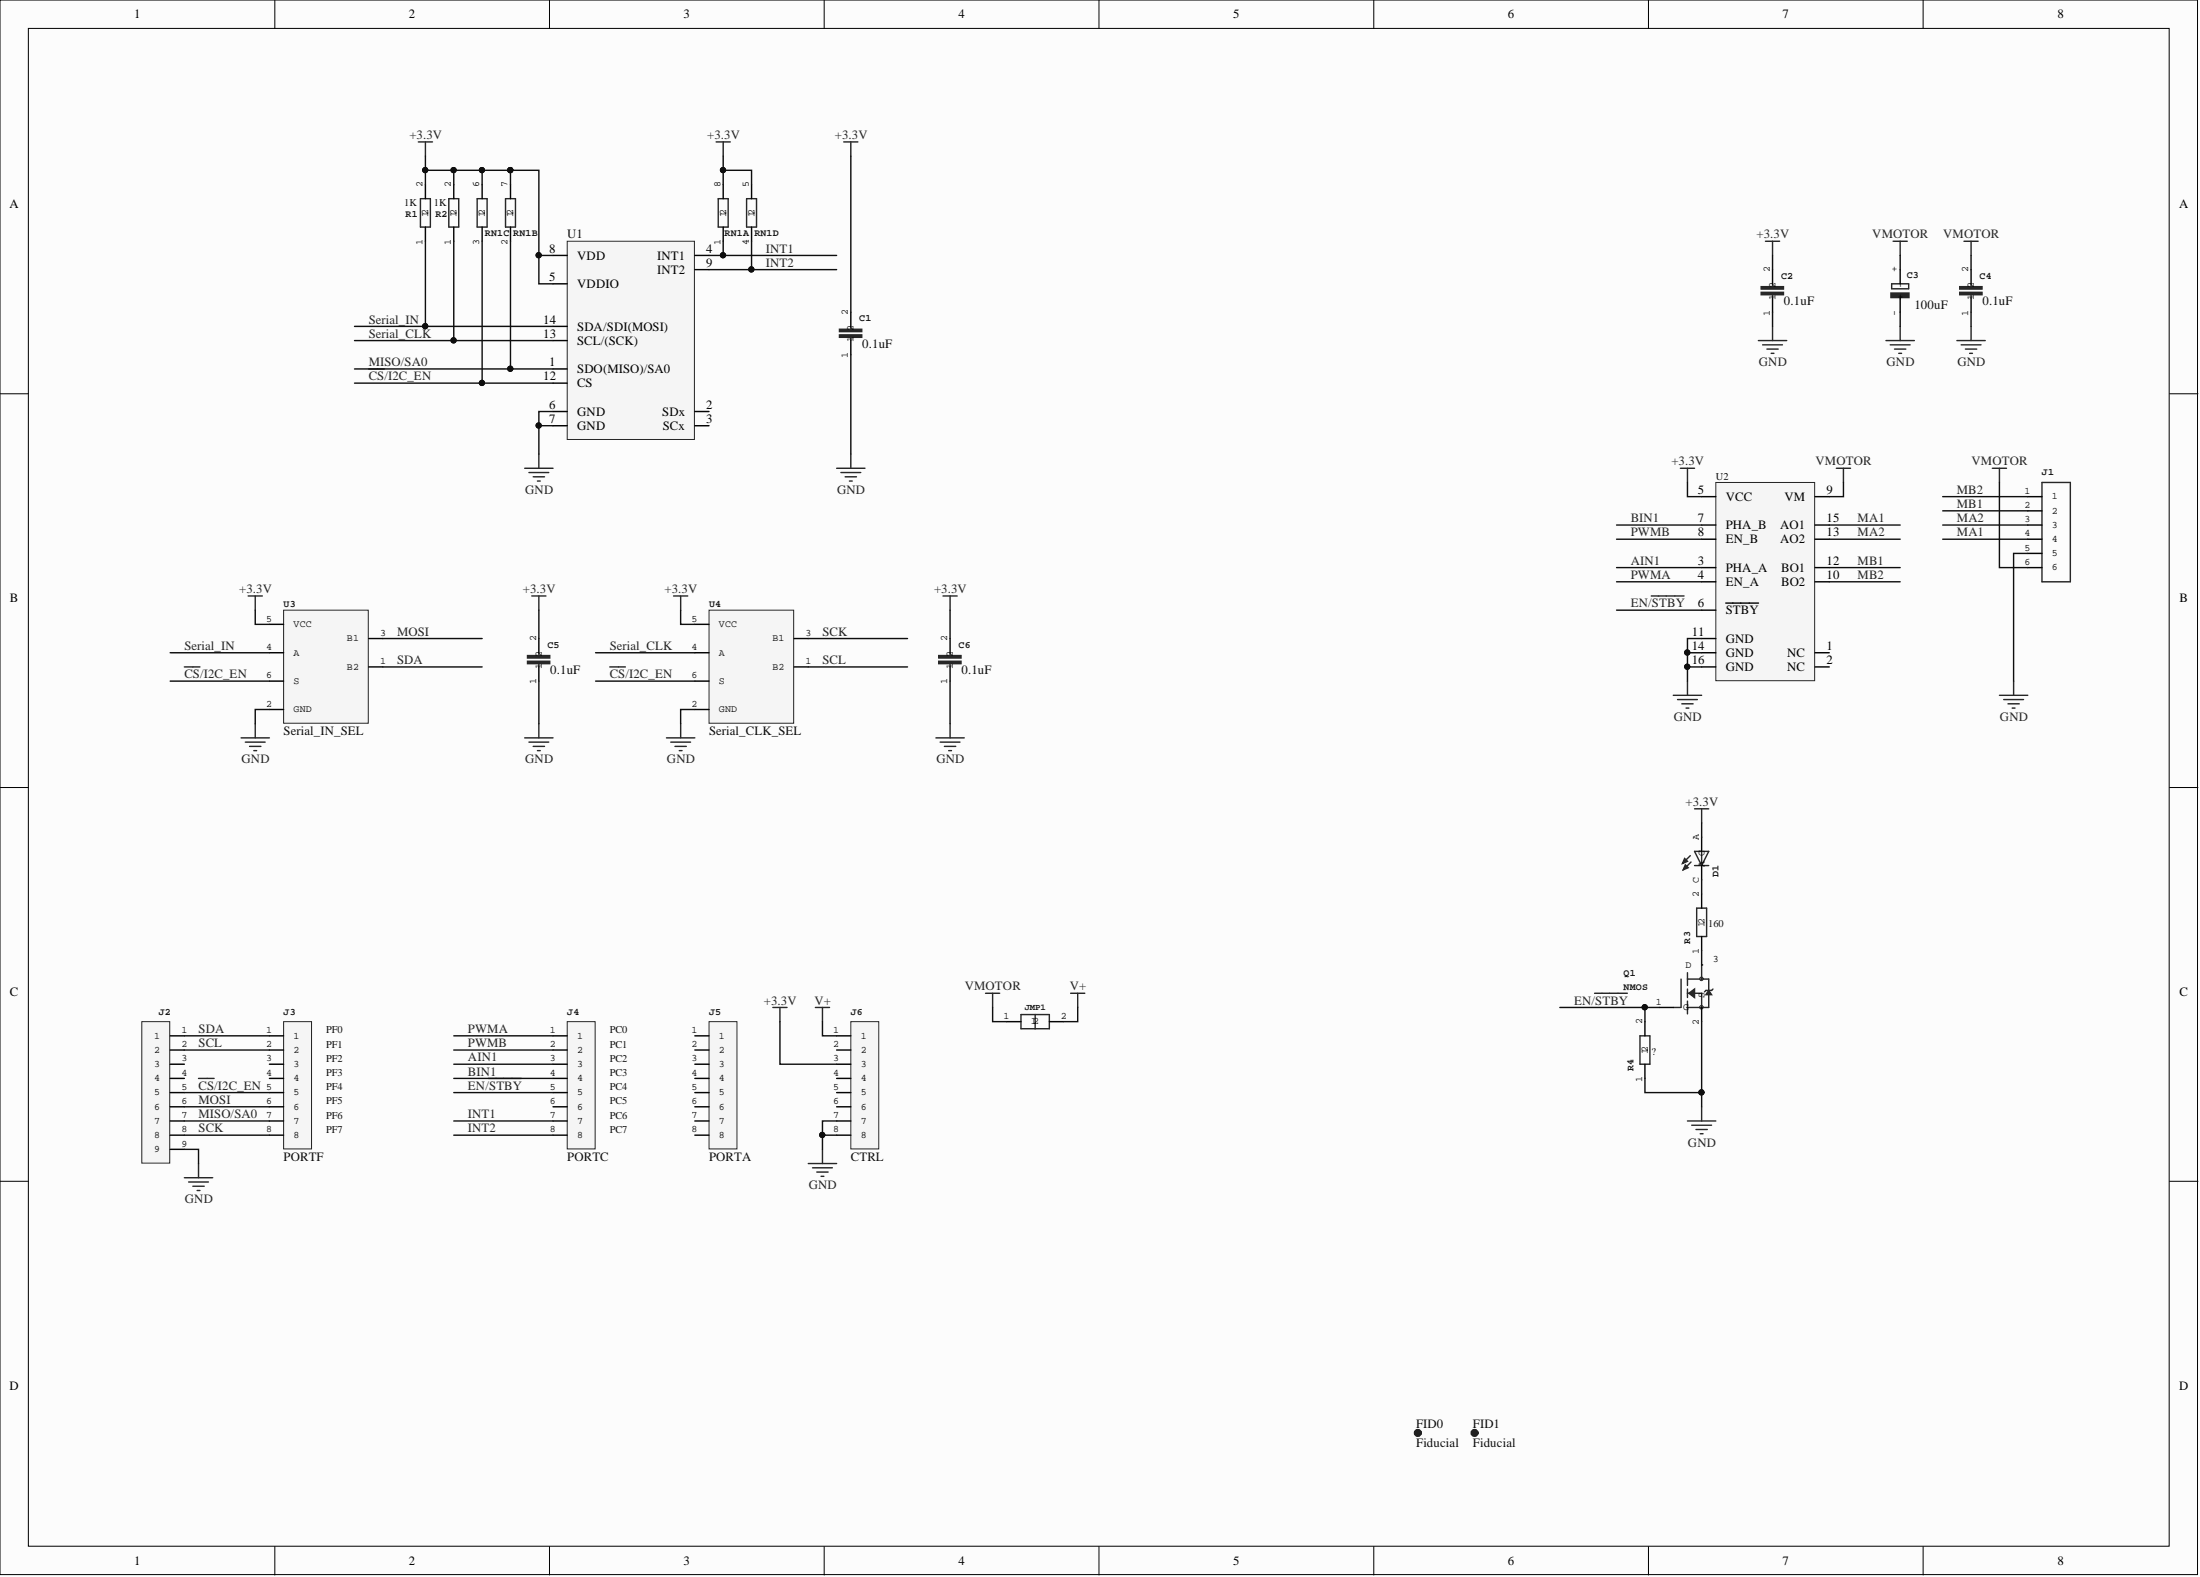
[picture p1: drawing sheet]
<svg xmlns="http://www.w3.org/2000/svg" width="393mm" height="282mm" viewBox="0 0 393 282" stroke-linecap="round" stroke-linejoin="round" font-family="sans-serif">
<g fill="#fcfcfc" stroke="#000" stroke-width=".18">
<path d="M0 0h392.9v281.4h-392.9z"/>
<path d="M5.1 5.1h382.7v271.3h-382.7z"/>
</g>
<g fill="none" stroke="#000" stroke-width=".18">
<path d="M49.1 0v5.1M98.2 0v5.1M147.4 0v5.1M196.5 0v5.1M245.6 0v5.1M294.7 0v5.1M343.8 0v5.1M0 70.4h5.1M387.9 70.4h5.1M0 140.8h5.1M387.9 140.8h5.1M0 211.1h5.1"/>
<path d="M387.9 211.1h5.1M49.1 276.4v5.1M98.2 276.4v5.1M147.4 276.4v5.1M196.5 276.4v5.1M245.6 276.4v5.1M294.7 276.4v5.1M343.8 276.4v5.1"/>
</g>
<path d="M152.1 58.3v.5M65.9 65.9h2.8M152.1 60.4v.5M149.6 83.7h5.1M150.3 84.5h3.6M151.1 85.2h2M151.9 86h.5M152.1 81.2v2.5" fill="none" stroke="#262626" stroke-width=".25"/>
<g fill="#262626" stroke="#262626" stroke-width=".25">
<path d="M150.1 59.9h4v.4h-4z"/>
<path d="M150.1 58.8h4v.5h-4z"/>
</g>
<path d="M152.1 55.8v2.5M152.1 60.9v2.5" fill="none" stroke="#000" stroke-width=".25"/>
<path d="M101.4 43.1h22.8v35.5h-22.8z" fill="#f5f5f5" stroke="#262626" stroke-width=".18"/>
<path d="M98.9 45.7h2.5M98.9 50.7h2.5M98.9 58.3h2.5M124.2 45.7h2.6M124.2 48.2h2.6M98.9 73.6h2.5M98.9 65.9h2.5M98.9 76.1h2.5M98.9 68.5h2.5M98.9 60.9h2.5M124.2 73.6h2.6M124.2 76.1h2.6" fill="none" stroke="#000" stroke-width=".25"/>
<path d="M93.8 83.7h5.1M94.6 84.5h3.5M95.3 85.2h2.1M96.1 86h.5M96.3 81.2v2.5" fill="none" stroke="#262626" stroke-width=".25"/>
<path d="M50.7 109.1h15.1v20.2h-15.1z" fill="#f5f5f5" stroke="#262626" stroke-width=".18"/>
<path d="M48.2 116.7h2.5M48.2 111.6h2.5M65.9 114.1h2.6M65.9 119.2h2.6M48.2 126.8h2.5M48.2 121.7h2.5" fill="none" stroke="#000" stroke-width=".25"/>
<path d="M126.8 109.1h15.1v20.2h-15.1z" fill="#f5f5f5" stroke="#262626" stroke-width=".18"/>
<path d="M96.3 114.1v2.6M96.3 119.2v2.5M124.2 116.7h2.6M124.2 111.6h2.6M142 114.1h2.5M142 119.2h2.5M169.9 114.1v2.6M169.9 119.2v2.5M124.2 126.8h2.6M124.2 121.7h2.6" fill="none" stroke="#000" stroke-width=".25"/>
<g fill="none" stroke="#262626" stroke-width=".25">
<path d="M74.8 25.4h2.5M76.1 25.4v2.5M150.9 25.4h2.5M152.1 25.4v2.5M356.2 83.7h2.6M357.5 83.7v2.5M33 119.2h2.7M44.4 106.5h2.5M45.6 106.5v2.6M95.1 106.5h2.5M96.3 106.5v2.6M96.3 116.7v.5"/>
<path d="M96.3 118.7v.5M109 119.2h2.8M120.4 106.5h2.6M121.7 106.5v2.6M168.6 106.5h2.5M169.9 106.5v2.6M169.9 116.7v.5M169.9 118.7v.5M43.1 131.9h5.1M43.9 132.6h3.5M44.6 133.4h2.1M45.4 134.2h.5"/>
<path d="M45.6 129.3v2.6M93.8 131.9h5.1M94.6 132.6h3.5M95.3 133.4h2.1M96.1 134.2h.5M96.3 129.3v2.6M119.2 131.9h5M119.9 132.6h3.6M120.7 133.4h2M121.4 134.2h.6M121.7 129.3v2.6M167.3 131.9h5.1"/>
<path d="M168.1 132.6h3.5M168.9 133.4h2M169.6 134.2h.5M169.9 129.3v2.6"/>
</g>
<g fill="#262626" stroke="#262626" stroke-width=".25">
<path d="M94.3 118.2h4v.4h-4z"/>
<path d="M94.3 117.2h4v.4h-4z"/>
<path d="M167.8 118.2h4v.4h-4z"/>
<path d="M167.8 117.2h4v.4h-4z"/>
</g>
<path d="M50.7 182.6h5v22.8h-5z" fill="#f5f5f5" stroke="#262626" stroke-width=".18"/>
<path d="M48.2 185.1h2.5M48.2 187.7h2.5M48.2 190.2h2.5M48.2 192.8h2.5M48.2 195.3h2.5M48.2 197.8h2.5M48.2 200.4h2.5M48.2 202.9h2.5" fill="none" stroke="#000" stroke-width=".25"/>
<path d="M101.4 182.6h5v22.8h-5z" fill="#f5f5f5" stroke="#262626" stroke-width=".18"/>
<path d="M98.9 185.1h2.5M98.9 187.7h2.5M98.9 190.2h2.5M98.9 192.8h2.5M98.9 195.3h2.5M98.9 197.8h2.5M98.9 200.4h2.5M98.9 202.9h2.5" fill="none" stroke="#000" stroke-width=".25"/>
<path d="M126.8 182.6h5v22.8h-5z" fill="#f5f5f5" stroke="#262626" stroke-width=".18"/>
<path d="M124.2 185.1h2.6M124.2 187.7h2.6M124.2 190.2h2.6M124.2 192.8h2.6M124.2 195.3h2.6M124.2 197.8h2.6M124.2 200.4h2.6M124.2 202.9h2.6" fill="none" stroke="#000" stroke-width=".25"/>
<path d="M152.1 182.6h5v22.8h-5z" fill="#f5f5f5" stroke="#262626" stroke-width=".18"/>
<path d="M149.6 185.1h2.5M149.6 187.7h2.5M149.6 190.2h2.5M149.6 192.8h2.5M149.6 195.3h2.5M149.6 197.8h2.5M180 182.6h2.5M187.6 182.6h2.6M149.6 200.4h2.5M149.6 202.9h2.5" fill="none" stroke="#000" stroke-width=".25"/>
<g fill="none" stroke="#262626" stroke-width=".25">
<path d="M176.2 177.5h2.5M177.5 177.5v2.6M191.4 177.5h2.6M192.7 177.5v2.6M138.2 180.1h2.5M139.4 180.1v2.5M145.8 180.1h2.5M147.1 180.1v2.5M182.5 181.3h5.1v2.6h-5.1zM185.1 181.3v2.6M144.5 208h5.1M145.3 208.7h3.5"/>
<path d="M146 209.5h2.1M146.8 210.3h.5M147.1 205.4v2.6"/>
</g>
<path d="M25.4 182.6h4.9v25.3h-4.9z" fill="#f5f5f5" stroke="#262626" stroke-width=".18"/>
<g fill="none" stroke="#000" stroke-width=".25">
<path d="M86.2 33v2.5M91.3 33v2.5M129.3 33v2.5M134.4 33v2.5M86.2 40.6v2.5M91.3 40.6v2.5M129.3 40.6v2.5M134.4 40.6v2.5M316.9 48.2v2.5M316.9 53.3v2.5M339.7 48.2v2.5M339.7 53.3v2.5"/>
<path d="M352.4 48.2v2.5M352.4 53.3v2.5M362.6 88.8h2.5M362.6 91.3h2.5M362.6 93.8h2.5M362.6 96.4h2.5M362.6 98.9h2.5M362.6 101.5h2.5M30.4 185.1h2.6M30.4 187.7h2.6M30.4 190.2h2.6M30.4 192.8h2.6"/>
<path d="M30.4 195.3h2.6M30.4 197.8h2.6M30.4 200.4h2.6M30.4 202.9h2.6M30.4 205.4h2.6"/>
</g>
<g fill="none" stroke="#262626" stroke-width=".25">
<path d="M85.3 35.5h1.8v5.1h-1.8zM90.4 35.5h1.8v5.1h-1.8zM128.4 35.5h1.8v5.1h-1.8zM133.5 35.5h1.8v5.1h-1.8zM315.7 43.1h2.5M316.9 43.1v2.6M316.9 50.7v.5M316.9 52.8v.5M316.9 58.3v2.6M338.2 50.7h3.1v.9h-3.1zM338.5 43.1h2.5M339.7 43.1v2.6"/>
<path d="M339.7 58.3v2.6M351.1 43.1h2.6M352.4 43.1v2.6M352.4 50.7v.5M352.4 52.8v.5M352.4 58.3v2.6M314.4 60.9h5.1M315.1 61.6h3.6M315.9 62.4h2M316.7 63.2h.5M337.2 60.9h5.1M338 61.6h3.5"/>
<path d="M338.7 62.4h2.1M339.5 63.2h.5M349.9 60.9h5.1M350.6 61.6h3.6M351.4 62.4h2M352.2 63.2h.5M365.1 86.2h5.1v17.8h-5.1zM357.5 124.3h5.1M358.2 125h3.6M359 125.8h2M359.8 126.6h.5M360 121.7v2.6"/>
<path d="M285.1 177.5h5.9M300.6 175v5.1M301.7 177.5h2.5v2.6M301.7 175h3.8v5.1h-3.8M301.7 173.9v2.2M301.7 176.8v1.5M301.7 178.9v2.3M304.2 172.5v2.5M306.3 176.8l-.3 .2h-1l-.2 .3M35.5 192.8h2.8M87.3 192.8h5.9M299.2 180.1h1.3"/>
<path d="M33 210.5h5M33.7 211.3h3.6M34.5 212h2M35.2 212.8h.5M35.5 208v2.5"/>
</g>
<g fill="#262626" stroke="#262626" stroke-width=".25">
<path d="M338.1 52.4h3.2v.8h-3.2z"/>
<path d="M350.4 52.3h4v.4h-4z"/>
<path d="M350.4 51.2h4v.5h-4z"/>
<path d="M314.9 52.3h4v.4h-4z"/>
<path d="M314.9 51.2h4v.5h-4z"/>
</g>
<path d="M305.5 177l.5 .8h-1z" fill="#262626"/>
<path d="M305.5 177l.5 .8h-1z" fill="none" stroke="#262626" stroke-width=".25"/>
<path d="M302 177.5l1-.7v1.5z" fill="#262626"/>
<g fill="none" stroke="#262626" stroke-width=".25">
<path d="M75.2 35.5h1.7v5.1h-1.7zM80.2 35.5h1.8v5.1h-1.8zM302.2 152.9l-1.4 1.4M302.3 154.1l-1.4 1.4M303 144.6h2.5M303 152.2h2.5l-1.3 2.5zM303 154.7h2.5M304.2 144.6v2.5M304.2 152.2v2.5M302 177.5l1-.7v1.5zM303.4 162.3h1.7v5.1h-1.7zM293.2 185.1h1.8v5.1h-1.8z"/>
<path d="M304.2 197.8v2.6M301.7 200.4h5.1M302.5 201.1h3.5M303.2 201.9h2.1M304 202.6h.5"/>
</g>
<g fill="none" stroke="#262626" stroke-width=".18">
<circle cx="304.2" cy="175" r=".32"/>
<circle cx="304.2" cy="180" r=".32"/>
</g>
<path d="M76.1 33v2.5M81.1 33v2.5M76.1 40.6v2.5M81.1 40.6v2.5M304.2 159.8v2.5M304.2 172.5h.1M304.2 167.4v2.5M294.1 182.6v2.5M294.1 190.2v2.6M296.6 180.1h2.6M304.2 180.1v2.5" fill="none" stroke="#000" stroke-width=".25"/>
<path d="M301.2 153.4l.5 .5-.9 .4z" fill="#262626"/>
<path d="M301.2 153.4l.5 .5-.9 .4z" fill="none" stroke="#262626" stroke-width=".25"/>
<path d="M301.3 154.6l.5 .5-.9 .4z" fill="#262626"/>
<path d="M128 25.4h2.6M129.3 25.4v2.5M301.3 154.6l.5 .5-.9 .4z" fill="none" stroke="#262626" stroke-width=".25"/>
<path d="M304.2 149.6v2.6M304.2 154.7v2.5" fill="none" stroke="#000" stroke-width=".25"/>
<g fill="none" stroke="#1c1c1c" stroke-width=".76">
<circle cx="253.5" cy="256.1" r=".34"/>
<circle cx="263.6" cy="256.1" r=".34"/>
</g>
<path d="M306.8 86.2h17.7v35.5h-17.7z" fill="#f5f5f5" stroke="#262626" stroke-width=".18"/>
<g fill="none" stroke="#000" stroke-width=".25">
<path d="M304.2 88.8h2.6M304.2 93.8h2.6M304.2 96.4h2.6M324.5 88.8h2.6M324.5 93.8h2.6M324.5 96.4h2.6M304.2 116.7h2.6M304.2 119.2h2.6M304.2 101.5h2.6M304.2 104h2.6M304.2 109.1h2.6M304.2 114.1h2.6"/>
<path d="M308.6 107.8h5.8M324.5 116.7h2.6M324.5 119.2h2.6M324.5 101.5h2.6M324.5 104h2.6"/>
</g>
<path d="M300.4 83.7h2.6M301.7 83.7v2.5M328.3 83.7h2.6M329.6 83.7v2.5M295.2 106.5h5.9M299.2 124.3h5M299.9 125h3.6M300.7 125.8h2M301.5 126.6h.5M301.7 121.7v2.6" fill="none" stroke="#262626" stroke-width=".25"/>
<g fill="none" stroke="#0e0e0e" stroke-width=".25">
<path d="M76.1 27.9v2.5h15.2M76.1 30.4v2.6M81.1 30.4v2.6M86.2 30.4v2.6M91.3 30.4h5v20.3h2.6M91.3 30.4v2.6M129.3 33v-2.6h5.1v2.6M129.3 27.9v2.5M152.1 27.9v27.9M63.4 58.3h35.5M76.1 43.1v15.2M81.1 43.1v17.8"/>
<path d="M86.2 43.1v25.4M91.3 43.1v22.8M96.3 45.7h2.6M129.3 43.1v2.6h-2.5M129.3 45.7h20.3M134.4 43.1v5.1h-7.6M134.4 48.2h15.2M316.9 45.7v2.5M316.9 55.8v2.5M339.7 45.7v2.5M339.7 55.8v2.5M352.4 45.7v2.5"/>
<path d="M352.4 55.8v2.5M63.4 60.9h35.5M63.4 65.9h35.5M63.4 68.5h35.5M96.3 76.1h2.6M98.9 73.6h-2.6v7.6M152.1 63.4v17.8M289 96.4h15.2M289 93.8h15.2M301.7 86.2v2.6h2.5M327.1 96.4h12.6M327.1 93.8h12.6"/>
<path d="M329.6 86.2v2.6h-2.5M347.3 96.4h15.3M347.3 93.8h15.3M347.3 91.3h15.3M347.3 88.8h15.3M357.5 86.2v15.3h5.1M362.6 98.9h-2.6v22.8M30.4 116.7h17.8M45.6 109.1v2.5h2.6M68.5 114.1h17.7M68.5 119.2h17.7M96.3 109.1v5"/>
<path d="M106.5 116.7h17.7M121.7 109.1v2.5h2.5M144.5 114.1h17.8M144.5 119.2h17.8M169.9 109.1v5M289 109.1h15.2M289 104h15.2M289 101.5h15.2M301.7 116.7h2.5M301.7 119.2h2.5M304.2 114.1h-2.5v7.6M327.1 104h12.6"/>
<path d="M327.1 101.5h12.6M30.4 121.7h17.8M48.2 126.8h-2.6v2.5M96.3 121.7v7.6M106.5 121.7h17.7M124.2 126.8h-2.5v2.5M169.9 121.7v7.6M304.2 147.1v2.5M304.2 157.2v2.6M304.2 169.9v2.6M33 185.1h15.2M33 187.7h15.2"/>
<path d="M33 197.8h15.2M33 195.3h15.2M81.1 185.1h17.8M81.1 187.7h17.8M81.1 190.2h17.8M81.1 192.8h17.8M81.1 195.3h17.8M139.4 182.6v7.6h10.2M147.1 182.6v2.5h2.5M177.5 180.1v2.5h2.5M192.7 180.1v2.5h-2.5M278.9 180.1h17.7"/>
<path d="M294.1 192.8v2.5h10.1M294.1 180.1v2.5M304.2 182.6v15.2M33 205.4h2.5v2.6M33 200.4h15.2M33 202.9h15.2M81.1 200.4h17.8M81.1 202.9h17.8M147.1 202.9h2.5M149.6 200.4h-2.5v5"/>
</g>
<g fill="#0e0e0e" stroke="#0e0e0e" stroke-width=".18">
<circle cx="129.3" cy="45.6" r=".47"/>
<circle cx="134.3" cy="48.2" r=".47"/>
<circle cx="96.3" cy="76.1" r=".47"/>
<circle cx="81.1" cy="60.8" r=".47"/>
<circle cx="76" cy="58.3" r=".47"/>
<circle cx="96.3" cy="45.6" r=".47"/>
<circle cx="147" cy="202.9" r=".47"/>
<circle cx="294.1" cy="180" r=".47"/>
<circle cx="91.2" cy="65.9" r=".47"/>
<circle cx="91.2" cy="30.4" r=".47"/>
<circle cx="86.2" cy="68.4" r=".47"/>
<circle cx="86.2" cy="30.4" r=".47"/>
<circle cx="76" cy="30.4" r=".47"/>
<circle cx="81.1" cy="30.4" r=".47"/>
<circle cx="304.2" cy="195.3" r=".47"/>
<circle cx="129.3" cy="30.4" r=".47"/>
<circle cx="301.7" cy="116.6" r=".47"/>
<circle cx="301.7" cy="119.2" r=".47"/>
</g>
<g font-size="2.3">
<text x="24" y="3.3">1</text>
<text x="73.1" y="3.3">2</text>
<text x="122.2" y="3.3">3</text>
<text x="171.4" y="3.3">4</text>
<text x="220.5" y="3.3">5</text>
<text x="269.6" y="3.3">6</text>
<text x="318.7" y="3.3">7</text>
<text x="367.9" y="3.3">8</text>
<text x="1.7" y="37.2">A</text>
<text x="389.6" y="37.2">A</text>
<text x="98.2" y="45.2">8</text>
<text x="103.2" y="46.4">VDD</text>
<text x="117.5" y="46.4">INT1</text>
<text x="126.3" y="45.2">4</text>
<text x="126.3" y="47.7">9</text>
<text x="98.2" y="50.2">5</text>
<text x="103.2" y="51.5">VDDIO</text>
<text x="117.5" y="49">INT2</text>
<text x="97.1" y="57.8">14</text>
<text x="103.2" y="59.1">SDA/SDI(MOSI)</text>
<text x="97.1" y="60.4">13</text>
<text x="98.2" y="65.4">1</text>
<text x="103.2" y="61.6">SCL/(SCK)</text>
<text x="97.1" y="68">12</text>
<text x="103.2" y="66.7">SDO(MISO)/SA0</text>
<text x="103.2" y="69.2">CS</text>
<text x="98.2" y="73">6</text>
<text x="98.2" y="75.6">7</text>
<text x="103.2" y="74.3">GND</text>
<text x="103.2" y="76.9">GND</text>
<text x="118.4" y="74.3">SDx</text>
<text x="118.5" y="76.9">SCx</text>
<text x="126.3" y="73">2</text>
<text x="126.3" y="75.6">3</text>
<text x="303.6" y="88.3">5</text>
<text x="308.6" y="89.5">VCC</text>
<text x="319" y="89.5">VM</text>
<text x="326.6" y="88.3">9</text>
<text x="303.6" y="93.3">7</text>
<text x="303.6" y="95.9">8</text>
<text x="308.6" y="94.6">PHA_B</text>
<text x="318.3" y="94.6">AO1</text>
<text x="326.6" y="95.9">13</text>
<text x="326.6" y="93.3">15</text>
<text x="303.6" y="100.9">3</text>
<text x="308.6" y="97.1">EN_B</text>
<text x="318.3" y="97.1">AO2</text>
<text x="326.6" y="100.9">12</text>
<text x="1.8" y="107.6">B</text>
<text x="303.6" y="103.5">4</text>
<text x="308.6" y="102.2">PHA_A</text>
<text x="308.6" y="104.7">EN_A</text>
<text x="318.4" y="104.7">BO2</text>
<text x="318.4" y="102.2">BO1</text>
<text x="326.6" y="103.5">10</text>
<text x="389.7" y="107.6">B</text>
<text x="302.5" y="113.6">11</text>
<text x="303.6" y="108.6">6</text>
<text x="308.6" y="109.8">STBY</text>
<text x="302.5" y="116.2">14</text>
<text x="302.5" y="118.7">16</text>
<text x="308.6" y="114.9">GND</text>
<text x="308.6" y="117.4">GND</text>
<text x="308.6" y="120">GND</text>
<text x="319.5" y="117.4">NC</text>
<text x="319.5" y="120">NC</text>
<text x="326.6" y="116.2">1</text>
<text x="326.6" y="118.7">2</text>
<text x="1.8" y="178">C</text>
<text x="389.7" y="178">C</text>
<text x="1.7" y="248.4">D</text>
<text x="389.6" y="248.4">D</text>
<text x="24" y="279.7">1</text>
<text x="73.1" y="279.7">2</text>
<text x="122.2" y="279.7">3</text>
<text x="171.4" y="279.7">4</text>
<text x="220.5" y="279.7">5</text>
<text x="269.6" y="279.7">6</text>
<text x="318.7" y="279.7">7</text>
<text x="367.9" y="279.7">8</text>
</g>
<g font-size="2.3" fill="#262626">
<text x="73.2" y="24.9">+3.3V</text>
<text x="126.4" y="24.9">+3.3V</text>
<text x="149.2" y="24.9">+3.3V</text>
<text x="136.9" y="45.2">INT1</text>
<text x="136.9" y="47.7">INT2</text>
<text x="314" y="42.6">+3.3V</text>
<text x="334.8" y="42.6">VMOTOR</text>
<text x="347.4" y="42.6">VMOTOR</text>
<text x="65.9" y="57.8">Serial_IN</text>
<text x="65.9" y="65.4">MISO/SA0</text>
<text x="65.9" y="60.4">Serial_CLK</text>
<text x="314.5" y="65.4">GND</text>
<text x="337.3" y="65.4">GND</text>
<text x="350" y="65.4">GND</text>
<text x="65.9" y="68">CS/I2C_EN</text>
<text x="298.8" y="83.2">+3.3V</text>
<text x="324.6" y="83.2">VMOTOR</text>
<text x="352.5" y="83.2">VMOTOR</text>
<text x="93.9" y="88.3">GND</text>
<text x="149.7" y="88.3">GND</text>
<text x="349.9" y="88.3">MB2</text>
<text x="291.6" y="95.9">PWMB</text>
<text x="291.6" y="93.3">BIN1</text>
<text x="332.1" y="93.3">MA1</text>
<text x="332.1" y="95.9">MA2</text>
<text x="349.9" y="95.9">MA1</text>
<text x="349.9" y="93.3">MA2</text>
<text x="349.9" y="90.8">MB1</text>
<text x="291.6" y="100.9">AIN1</text>
<text x="332.1" y="100.9">MB1</text>
<text x="42.8" y="106">+3.3V</text>
<text x="93.5" y="106">+3.3V</text>
<text x="118.8" y="106">+3.3V</text>
<text x="167" y="106">+3.3V</text>
<text x="291.6" y="103.5">PWMA</text>
<text x="332.1" y="103.5">MB2</text>
<text x="71" y="113.6">MOSI</text>
<text x="147.1" y="113.6">SCK</text>
<text x="291.6" y="108.6">EN/STBY</text>
<text x="33" y="116.2">Serial_IN</text>
<text x="71" y="118.7">SDA</text>
<text x="109" y="116.2">Serial_CLK</text>
<text x="147.1" y="118.7">SCL</text>
<text x="33" y="121.2">CS/I2C_EN</text>
<text x="109" y="121.2">CS/I2C_EN</text>
<text x="299.3" y="128.8">GND</text>
<text x="357.6" y="128.8">GND</text>
<text x="43.2" y="136.5">GND</text>
<text x="93.9" y="136.5">GND</text>
<text x="119.2" y="136.5">GND</text>
<text x="167.4" y="136.5">GND</text>
<text x="301.4" y="144.1">+3.3V</text>
<text x="136.6" y="179.6">+3.3V</text>
<text x="145.6" y="179.6">V+</text>
<text x="172.5" y="177">VMOTOR</text>
<text x="191.3" y="177">V+</text>
<text x="281.4" y="179.6">EN/STBY</text>
<text x="35.5" y="184.6">SDA</text>
<text x="83.7" y="184.6">PWMA</text>
<text x="35.5" y="187.2">SCL</text>
<text x="83.7" y="189.7">AIN1</text>
<text x="83.7" y="187.2">PWMB</text>
<text x="35.5" y="197.3">MOSI</text>
<text x="35.5" y="194.8">CS/I2C_EN</text>
<text x="83.7" y="192.2">BIN1</text>
<text x="83.7" y="194.8">EN/STBY</text>
<text x="35.5" y="202.4">SCK</text>
<text x="35.5" y="199.9">MISO/SA0</text>
<text x="83.7" y="199.9">INT1</text>
<text x="83.7" y="202.4">INT2</text>
<text x="301.8" y="204.9">GND</text>
<text x="33" y="215.1">GND</text>
<text x="144.6" y="212.5">GND</text>
</g>
<g font-size="2.3" fill="#0e0e0e">
<text x="101.4" y="42.6">U1</text>
<text x="318.9" y="54.5">0.1uF</text>
<text x="342.3" y="55.3">100uF</text>
<text x="354.4" y="54.5">0.1uF</text>
<text x="154.2" y="62.1">0.1uF</text>
<text x="98.4" y="120.5">0.1uF</text>
<text x="171.9" y="120.5">0.1uF</text>
<text x="50.7" y="131.4">Serial_IN_SEL</text>
<text x="126.8" y="131.4">Serial_CLK_SEL</text>
<text x="50.7" y="207.5">PORTF</text>
<text x="101.4" y="207.5">PORTC</text>
<text x="126.8" y="207.5">PORTA</text>
<text x="152.1" y="207.5">CTRL</text>
<text x="253.2" y="255.3">FID0</text>
<text x="263.3" y="255.3">FID1</text>
<text x="253.2" y="258.6">Fiducial</text>
<text x="263.3" y="258.6">Fiducial</text>
</g>
<g font-size="1.9" fill="#0e0e0e">
<text x="72.3" y="36.9">1K</text>
<text x="77.6" y="36.9">1K</text>
<text x="306.8" y="85.8">U2</text>
<text x="305.4" y="165.7">160</text>
<text x="58.3" y="184.7">PF0</text>
<text x="109" y="184.7">PC0</text>
<text x="58.3" y="187.3">PF1</text>
<text x="58.3" y="189.8">PF2</text>
<text x="109" y="187.3">PC1</text>
<text x="109" y="189.8">PC2</text>
<text x="295.3" y="188.5">?</text>
<text x="58.3" y="192.3">PF3</text>
<text x="58.3" y="194.9">PF4</text>
<text x="58.3" y="197.4">PF5</text>
<text x="109" y="192.3">PC3</text>
<text x="109" y="194.9">PC4</text>
<text x="109" y="197.4">PC5</text>
<text x="58.3" y="199.9">PF6</text>
<text x="58.3" y="202.5">PF7</text>
<text x="109" y="199.9">PC6</text>
<text x="109" y="202.5">PC7</text>
</g>
<g font-size="1.8">
<text x="75.6" y="33.5" transform="rotate(-90 75.6 33.5)">2</text>
<text x="80.6" y="33.5" transform="rotate(-90 80.6 33.5)">2</text>
<text x="85.7" y="33.5" transform="rotate(-90 85.7 33.5)">6</text>
<text x="90.8" y="33.5" transform="rotate(-90 90.8 33.5)">7</text>
<text x="128.8" y="33.5" transform="rotate(-90 128.8 33.5)">8</text>
<text x="133.9" y="33.5" transform="rotate(-90 133.9 33.5)">5</text>
<text x="76.6" y="38.8" transform="rotate(-90 76.6 38.8)">12</text>
<text x="81.6" y="38.8" transform="rotate(-90 81.6 38.8)">12</text>
<text x="86.7" y="38.8" transform="rotate(-90 86.7 38.8)">12</text>
<text x="91.8" y="38.8" transform="rotate(-90 91.8 38.8)">12</text>
<text x="129.8" y="38.8" transform="rotate(-90 129.8 38.8)">12</text>
<text x="134.9" y="38.8" transform="rotate(-90 134.9 38.8)">12</text>
<text x="75.6" y="43.7" transform="rotate(-90 75.6 43.7)">1</text>
<text x="80.6" y="43.7" transform="rotate(-90 80.6 43.7)">1</text>
<text x="85.7" y="43.7" transform="rotate(-90 85.7 43.7)">3</text>
<text x="90.8" y="43.7" transform="rotate(-90 90.8 43.7)">2</text>
<text x="128.8" y="43.7" transform="rotate(-90 128.8 43.7)">1</text>
<text x="133.9" y="43.7" transform="rotate(-90 133.9 43.7)">4</text>
<text x="316.4" y="48.7" transform="rotate(-90 316.4 48.7)">2</text>
<text x="317.4" y="53.6" transform="rotate(-90 317.4 53.6)">1</text>
<text x="317.4" y="51.5" transform="rotate(-90 317.4 51.5)">2</text>
<text x="339.2" y="48.7" transform="rotate(-90 339.2 48.7)">+</text>
<text x="340.2" y="53.6" transform="rotate(-90 340.2 53.6)">+</text>
<text x="340.2" y="51.5" transform="rotate(-90 340.2 51.5)">-</text>
<text x="351.9" y="48.7" transform="rotate(-90 351.9 48.7)">2</text>
<text x="352.9" y="53.6" transform="rotate(-90 352.9 53.6)">1</text>
<text x="352.9" y="51.5" transform="rotate(-90 352.9 51.5)">2</text>
<text x="151.6" y="56.3" transform="rotate(-90 151.6 56.3)">2</text>
<text x="152.6" y="59.1" transform="rotate(-90 152.6 59.1)">2</text>
<text x="316.4" y="56.4" transform="rotate(-90 316.4 56.4)">1</text>
<text x="339.2" y="56.4" transform="rotate(-90 339.2 56.4)">-</text>
<text x="351.9" y="56.4" transform="rotate(-90 351.9 56.4)">1</text>
<text x="151.6" y="64" transform="rotate(-90 151.6 64)">1</text>
<text x="152.6" y="61.2" transform="rotate(-90 152.6 61.2)">1</text>
<text x="362" y="88.3">1</text>
<text x="366.9" y="89.3">1</text>
<text x="362" y="90.8">2</text>
<text x="362" y="93.3">3</text>
<text x="362" y="95.9">4</text>
<text x="366.9" y="91.8">2</text>
<text x="366.9" y="94.4">3</text>
<text x="362" y="98.4">5</text>
<text x="362" y="100.9">6</text>
<text x="366.9" y="96.9">4</text>
<text x="366.9" y="99.4">5</text>
<text x="366.9" y="102">6</text>
<text x="47.6" y="111.1">5</text>
<text x="52.5" y="112.1">VCC</text>
<text x="67.9" y="113.6">3</text>
<text x="123.6" y="111.1">5</text>
<text x="128.5" y="112.1">VCC</text>
<text x="144" y="113.6">3</text>
<text x="47.6" y="116.2">4</text>
<text x="52.5" y="117.2">A</text>
<text x="62" y="114.6">B1</text>
<text x="62" y="119.7">B2</text>
<text x="67.9" y="118.7">1</text>
<text x="95.8" y="114.6" transform="rotate(-90 95.8 114.6)">2</text>
<text x="96.9" y="119.5" transform="rotate(-90 96.9 119.5)">1</text>
<text x="96.9" y="117.4" transform="rotate(-90 96.9 117.4)">2</text>
<text x="123.6" y="116.2">4</text>
<text x="128.5" y="117.2">A</text>
<text x="138.1" y="114.6">B1</text>
<text x="138.1" y="119.7">B2</text>
<text x="144" y="118.7">1</text>
<text x="169.4" y="114.6" transform="rotate(-90 169.4 114.6)">2</text>
<text x="170.4" y="119.5" transform="rotate(-90 170.4 119.5)">1</text>
<text x="170.4" y="117.4" transform="rotate(-90 170.4 117.4)">2</text>
<text x="47.6" y="121.2">6</text>
<text x="52.5" y="122.2">S</text>
<text x="95.8" y="122.3" transform="rotate(-90 95.8 122.3)">1</text>
<text x="123.6" y="121.2">6</text>
<text x="128.5" y="122.2">S</text>
<text x="169.4" y="122.3" transform="rotate(-90 169.4 122.3)">1</text>
<text x="47.6" y="126.3">2</text>
<text x="52.5" y="127.3">GND</text>
<text x="123.6" y="126.3">2</text>
<text x="128.5" y="127.3">GND</text>
<text x="303.7" y="150.1" transform="rotate(-90 303.7 150.1)">A</text>
<text x="304.8" y="155" transform="rotate(-90 304.8 155)">A C</text>
<text x="303.7" y="160.3" transform="rotate(-90 303.7 160.3)">2</text>
<text x="303.7" y="157.8" transform="rotate(-90 303.7 157.8)">C</text>
<text x="304.8" y="165.6" transform="rotate(-90 304.8 165.6)">12</text>
<text x="301.4" y="173">D</text>
<text x="303.7" y="170.5" transform="rotate(-90 303.7 170.5)">1</text>
<text x="306.3" y="172">3</text>
<text x="296" y="179.6">1</text>
<text x="304.8" y="178.3" transform="rotate(-90 304.8 178.3)">S</text>
<text x="27.6" y="185.7">1</text>
<text x="32.5" y="184.6">1</text>
<text x="47.6" y="184.6">1</text>
<text x="52.5" y="185.7">1</text>
<text x="98.3" y="184.6">1</text>
<text x="103.2" y="185.7">1</text>
<text x="123.6" y="184.6">1</text>
<text x="128.5" y="185.7">1</text>
<text x="149" y="184.6">1</text>
<text x="153.9" y="185.7">1</text>
<text x="179.4" y="182.1">1</text>
<text x="184.3" y="183.1">12</text>
<text x="189.6" y="182.1">2</text>
<text x="293.6" y="183.1" transform="rotate(-90 293.6 183.1)">2</text>
<text x="300.9" y="180.6">G</text>
<text x="303.7" y="183.2" transform="rotate(-90 303.7 183.2)">2</text>
<text x="27.6" y="188.2">2</text>
<text x="27.6" y="190.7">3</text>
<text x="32.5" y="187.2">2</text>
<text x="32.5" y="189.7">3</text>
<text x="47.6" y="187.2">2</text>
<text x="47.6" y="189.7">3</text>
<text x="52.5" y="188.2">2</text>
<text x="52.5" y="190.7">3</text>
<text x="98.3" y="187.2">2</text>
<text x="98.3" y="189.7">3</text>
<text x="103.2" y="188.2">2</text>
<text x="103.2" y="190.7">3</text>
<text x="123.6" y="187.2">2</text>
<text x="123.6" y="189.7">3</text>
<text x="128.5" y="188.2">2</text>
<text x="128.5" y="190.7">3</text>
<text x="149" y="187.2">2</text>
<text x="149" y="189.7">3</text>
<text x="153.9" y="188.2">2</text>
<text x="153.9" y="190.7">3</text>
<text x="294.6" y="188.4" transform="rotate(-90 294.6 188.4)">12</text>
<text x="27.6" y="193.3">4</text>
<text x="27.6" y="195.8">5</text>
<text x="32.5" y="192.2">4</text>
<text x="32.5" y="194.8">5</text>
<text x="32.5" y="197.3">6</text>
<text x="47.6" y="192.2">4</text>
<text x="47.6" y="194.8">5</text>
<text x="47.6" y="197.3">6</text>
<text x="52.5" y="193.3">4</text>
<text x="52.5" y="195.8">5</text>
<text x="98.3" y="192.2">4</text>
<text x="98.3" y="194.8">5</text>
<text x="98.3" y="197.3">6</text>
<text x="103.2" y="193.3">4</text>
<text x="103.2" y="195.8">5</text>
<text x="123.6" y="192.2">4</text>
<text x="123.6" y="194.8">5</text>
<text x="123.6" y="197.3">6</text>
<text x="128.5" y="193.3">4</text>
<text x="128.5" y="195.8">5</text>
<text x="149" y="192.2">4</text>
<text x="149" y="194.8">5</text>
<text x="149" y="197.3">6</text>
<text x="153.9" y="193.3">4</text>
<text x="153.9" y="195.8">5</text>
<text x="293.6" y="193.3" transform="rotate(-90 293.6 193.3)">1</text>
<text x="27.6" y="198.3">6</text>
<text x="27.6" y="200.9">7</text>
<text x="27.6" y="203.4">8</text>
<text x="32.5" y="199.9">7</text>
<text x="32.5" y="202.4">8</text>
<text x="47.6" y="199.9">7</text>
<text x="47.6" y="202.4">8</text>
<text x="52.5" y="198.3">6</text>
<text x="52.5" y="200.9">7</text>
<text x="52.5" y="203.4">8</text>
<text x="98.3" y="199.9">7</text>
<text x="98.3" y="202.4">8</text>
<text x="103.2" y="198.3">6</text>
<text x="103.2" y="200.9">7</text>
<text x="103.2" y="203.4">8</text>
<text x="123.6" y="199.9">7</text>
<text x="123.6" y="202.4">8</text>
<text x="128.5" y="198.3">6</text>
<text x="128.5" y="200.9">7</text>
<text x="128.5" y="203.4">8</text>
<text x="149" y="199.9">7</text>
<text x="149" y="202.4">8</text>
<text x="153.9" y="198.3">6</text>
<text x="153.9" y="200.9">7</text>
<text x="153.9" y="203.4">8</text>
<text x="27.6" y="205.9">9</text>
<text x="32.5" y="204.9">9</text>
</g>
<g font-size="1.8" fill="#0e0e0e">
<text x="72.5" y="38.8">R1</text>
<text x="77.8" y="38.8">R2</text>
<text x="86.7" y="42.1">RN1C</text>
<text x="91.8" y="42.1">RN1B</text>
<text x="129.6" y="42.1">RN1A</text>
<text x="134.9" y="42.1">RN1D</text>
<text x="318.4" y="49.8">C2</text>
<text x="340.9" y="49.7">C3</text>
<text x="353.9" y="49.8">C4</text>
<text x="153.6" y="57.4">C1</text>
<text x="365.1" y="85">J1</text>
<text x="50.7" y="108.6">U3</text>
<text x="126.8" y="108.6">U4</text>
<text x="97.9" y="115.7">C5</text>
<text x="171.4" y="115.7">C6</text>
<text x="307.3" y="156.7" transform="rotate(-90 307.3 156.7)">D1</text>
<text x="302.2" y="168.7" transform="rotate(-90 302.2 168.7)">R3</text>
<text x="290.3" y="174.5">Q1</text>
<text x="290.3" y="177">NMOS</text>
<text x="28.4" y="181.3">J2</text>
<text x="50.7" y="181.3">J3</text>
<text x="101.4" y="181.3">J4</text>
<text x="126.8" y="181.3">J5</text>
<text x="152.1" y="181.3">J6</text>
<text x="292.1" y="191.5" transform="rotate(-90 292.1 191.5)">R4</text>
</g>
<text font-size="1.6" fill="#0e0e0e" x="183.2" y="180.5">JMP1</text>
</svg>
